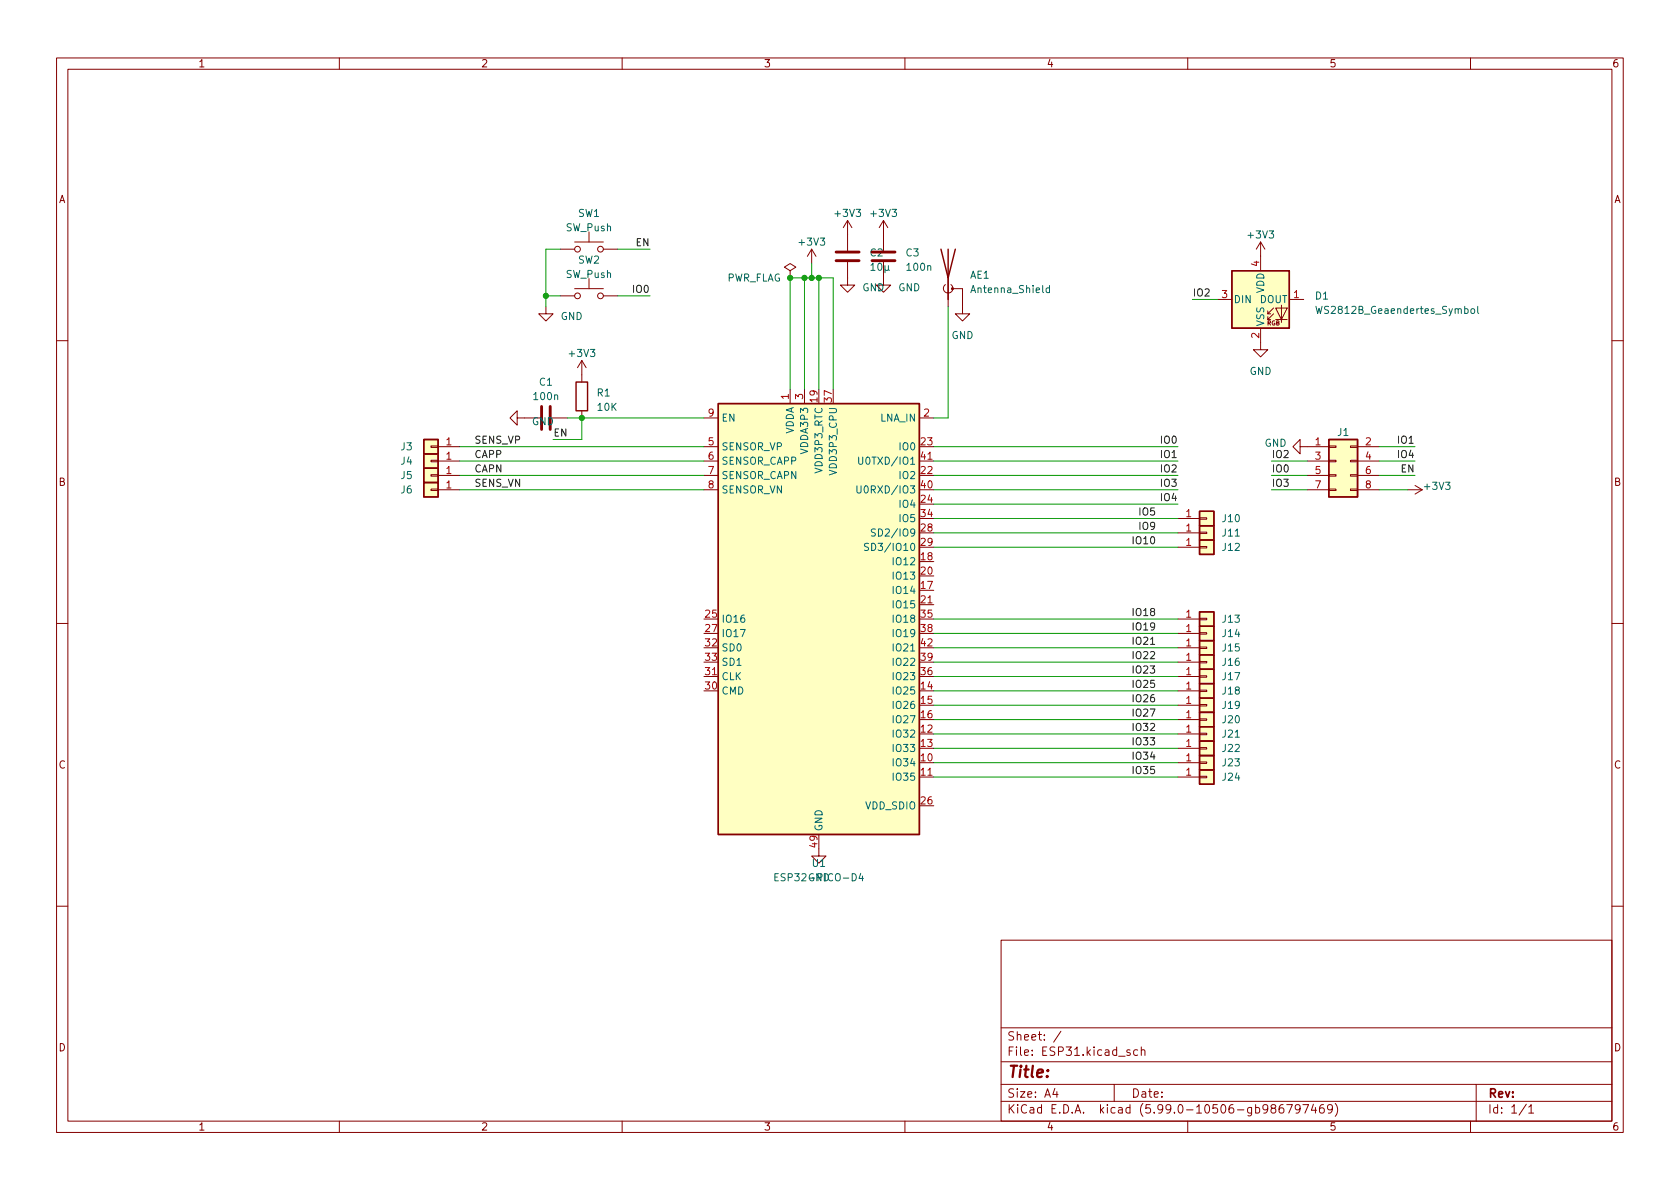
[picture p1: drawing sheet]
<svg xmlns="http://www.w3.org/2000/svg" width="297mm" height="210mm" viewBox="0 0 297 210" stroke-linecap="round" stroke-linejoin="round" font-family="sans-serif">
<g fill="none" stroke="#840000" stroke-width=".18">
<path d="M10 10.2h277v190.1h-277zM12 12.2h273v186.1h-273zM60 10.2v2M110 10.2v2M160 10.2v2M210 10.2v2M260 10.2v2M149.9 39v5.3M149.9 39l-.8 1.3M149.9 39l.7 1.3M156.2 39v5.3M156.2 39l-.8 1.3"/>
<path d="M156.2 39l.8 1.3M96.5 54.2v1.3h1.3l-1.3 1.3-1.3-1.3h1.3M99.1 44.1h2.5M99.1 52.3h2.5M101.6 42.8h5.1M101.6 51h5.1M104.1 41v1.8M104.1 49.3v1.7M106.7 44.1h2.5M106.7 52.3h2.5M139.7 47.9l1-.7-1-.6-1 .6 1 .7v1.2M139.7 49.1h.1"/>
<path d="M143.5 44.1l-.8 1.2M143.5 44.1v2.5M143.5 44.1l.8 1.2M149.9 46.3v4.1h1.2l-1.2 1.3-1.3-1.3h1.3M156.2 46.3v4.1h1.3l-1.3 1.3-1.3-1.3h1.3M167.2 50.3a.82 .82 0 0 0-.2 1.2 .82 .82 0 0 0 1.2 0 .82 .82 0 0 0-.1-1.2M167.6 49.1v5.1M168.4 51h1.8v4.5h1.2l-1.2 1.3-1.3-1.3h1.3M215.3 53h2.5M222.9 58v3.8h1.3l-1.3 1.3-1.3-1.3h1.3M222.9 42.8v5.1M222.9 42.8l-.8 1.3"/>
<path d="M222.9 42.8l.7 1.3M224.2 55.5h.5M225.2 55.5l-1 1v-.5M225.2 54.5l-1 1v-.5M225.6 54.5h2l-1 2zM225.6 56.5h2M226.6 54v3M228 53h2.5M10 60.2h2M76.2 78.9h1.3v.2h-1.3zM77.5 79h3.8M91.4 73.9v-1.3l-1.2 1.3 1.2 1.3v-1.3h4.1"/>
<path d="M97.5 73.9h2.8M102.9 63.7v3.9M102.9 72.6v1.3M102.9 63.7l-.8 1.3M102.9 63.7l.7 1.3M124.5 73.9h2.5M124.5 79h2.5M139.7 68.8v2.6M142.2 68.8v2.6M162.6 73.9h2.5M229.9 79v-1.3l-1.3 1.3 1.3 1.3v-1.3h5M234.9 78.9h1.3v.2h-1.3z"/>
<path d="M238.8 78.9h1.2v.2h-1.2zM240 79h3.8M285 60.2h2M76.2 81.4h1.3v.3h-1.3zM76.2 83.9h1.3v.3h-1.3zM76.2 86.5h1.3v.2h-1.3zM77.5 81.5h3.8M77.5 84.1h3.8M77.5 86.6h3.8M124.5 81.5h2.5M124.5 84.1h2.5M124.5 86.6h2.5"/>
<path d="M162.6 81.5h2.5M208.3 94.2h3.8M208.3 96.8h3.8M208.3 91.7h3.8M212.1 94.1h1.3v.3h-1.3zM212.1 96.6h1.3v.3h-1.3zM212.1 91.6h1.3v.2h-1.3zM231.1 81.5h3.8M231.1 84.1h3.8M231.1 86.6h3.8M234.9 86.5h1.3v.2h-1.3zM234.9 83.9h1.3v.3h-1.3z"/>
<path d="M234.9 81.4h1.3v.3h-1.3zM238.8 86.5h1.2v.2h-1.2zM238.8 83.9h1.2v.3h-1.2zM238.8 81.4h1.2v.3h-1.2zM240 81.5h3.8M240 84.1h3.8M240 86.6h3.8M248.9 86.6h2.6M250.2 85.8l1.3 .8M251.5 86.6l-1.3 .8M10 110.2h2M124.5 119.6h2.5"/>
<path d="M162.6 106.9h2.5M208.3 114.5h3.8M208.3 112h3.8M208.3 117.1h3.8M208.3 109.5h3.8M208.3 119.6h3.8M212.1 114.4h1.3v.3h-1.3zM212.1 111.9h1.3v.2h-1.3zM212.1 117h1.3v.2h-1.3zM212.1 109.3h1.3v.3h-1.3zM212.1 119.5h1.3v.3h-1.3zM285 110.2h2"/>
<path d="M162.6 137.4h2.5M208.3 124.7h3.8M208.3 127.2h3.8M208.3 137.4h3.8M208.3 129.8h3.8M208.3 134.9h3.8M208.3 132.3h3.8M208.3 122.2h3.8M212.1 124.6h1.3v.2h-1.3zM212.1 127.1h1.3v.3h-1.3zM212.1 137.3h1.3v.2h-1.3zM212.1 129.7h1.3v.2h-1.3z"/>
<path d="M212.1 134.7h1.3v.3h-1.3zM212.1 132.2h1.3v.3h-1.3zM212.1 122h1.3v.3h-1.3zM144.8 150.1v1.3h1.2l-1.2 1.2-1.3-1.2h1.3M10 160.2h2M177 166.3h108v32h-108zM285 160.2h2M60 198.3v2M110 198.3v2M160 198.3v2M177 194.8h108M177 191.8h108"/>
<path d="M177 187.8h108M177 181.8h108M186.5 192.5l-.4 1h1M186.9 193v1M187.6 182.4l-1.3 1.9M197 191.8v3M199.8 185.7l-.4-.1-.2 .2 .1 .3 .5 .1v.4h-.6M201.1 185.7l-.4-.1-.3 .3v.4l.2 .3h.5M201.8 185.8l.2-.2 .4 .1v.9M201.8 185.1v1.5M210 198.3v2M225 196l-.3-.3 .1-.2 .2-.2 .4 .1 .2 .2-.1 .2-.6 .2-.2 .3 .1 .4 .2 .1h.3l.3-.3v-.2l-.3-.3"/>
<path d="M226.9 195.3a.59 .59 0 0 0-.8 .7v.5l.2 .3h.4l.2-.1 .1-.5-.1-.2-.5-.1-.3 .3M227.5 195.3h1l-.6 1.5M229.9 196l-.3 .3h-.3l-.3-.3 .1-.6 .5-.1 .2 .2a.99 .99 0 0 1-.4 1.3h-.3M230.4 195.3h1l-.7 1.5M232.2 195.3l-.3 1h.9M232.6 195.8v1M234 195.3a.59 .59 0 0 0-.7 .7v.5l.1 .3h.5l.2-.1v-.5l-.1-.2-.4-.1-.3 .3M235.6 196l-.3 .3h-.3l-.3-.3 .2-.6 .4-.1 .2 .2a.99 .99 0 0 1-.4 1.3h-.2M236.1 195.1a1.72 1.72 0 0 1 0 2.3M260 198.3v2M261 191.8v6.5M269.9 195.3l-1.3 1.9"/>
<path d="M270.3 195.8l.4-.5v1.5M270.3 196.8h.9"/>
<circle cx="102.1" cy="44.1" r=".51"/>
<circle cx="102.1" cy="52.3" r=".51"/>
<circle cx="106.2" cy="44.1" r=".51"/>
<circle cx="106.2" cy="52.3" r=".51"/>
</g>
<g fill="#ffffc2" stroke="#ffffc2" stroke-width=".18">
<path d="M212.1 123.4h2.5v2.6h-2.5z"/>
<path d="M212.1 126h2.5v2.5h-2.5z"/>
<path d="M212.1 136.1h2.5v2.6h-2.5z"/>
<path d="M212.1 128.5h2.5v2.6h-2.5z"/>
<path d="M212.1 113.3h2.5v2.5h-2.5z"/>
<path d="M212.1 110.7h2.5v2.6h-2.5z"/>
<path d="M74.9 80.3h2.6v2.5h-2.6z"/>
<path d="M212.1 115.8h2.5v2.6h-2.5z"/>
<path d="M212.1 108.2h2.5v2.5h-2.5z"/>
<path d="M212.1 118.4h2.5v2.5h-2.5z"/>
<path d="M217.8 47.9h10.2v10.1h-10.2z"/>
<path d="M234.9 77.7h5.1v10.2h-5.1z"/>
<path d="M74.9 82.8h2.6v2.5h-2.6z"/>
<path d="M74.9 77.7h2.6v2.6h-2.6z"/>
<path d="M74.9 85.3h2.6v2.6h-2.6z"/>
<path d="M212.1 133.6h2.5v2.5h-2.5z"/>
<path d="M212.1 93h2.5v2.5h-2.5z"/>
<path d="M127 71.4h35.6v76.2h-35.6z"/>
<path d="M212.1 95.5h2.5v2.5h-2.5z"/>
<path d="M212.1 90.4h2.5v2.6h-2.5z"/>
<path d="M212.1 131.1h2.5v2.5h-2.5z"/>
<path d="M212.1 120.9h2.5v2.5h-2.5z"/>
</g>
<g fill="none" stroke="#840000" stroke-width=".25">
<path d="M166.4 44.1l1.2 5 1.3-5M167.6 44.1v8.9M217.8 47.9h10.2v10.1h-10.2zM74.9 77.7h2.6v2.6h-2.6zM101.9 67.6h2v5h-2zM127 71.4h35.6v76.2h-35.6zM234.9 77.7h5.1v10.2h-5.1zM74.9 80.3h2.6v2.5h-2.6zM74.9 82.8h2.6v2.5h-2.6zM74.9 85.3h2.6v2.6h-2.6zM212.1 93h2.5v2.5h-2.5zM212.1 95.5h2.5v2.5h-2.5z"/>
<path d="M212.1 90.4h2.5v2.6h-2.5zM212.1 113.3h2.5v2.5h-2.5zM212.1 110.7h2.5v2.6h-2.5zM212.1 115.8h2.5v2.6h-2.5zM212.1 108.2h2.5v2.5h-2.5zM212.1 118.4h2.5v2.5h-2.5zM212.1 123.4h2.5v2.6h-2.5zM212.1 126h2.5v2.5h-2.5zM212.1 136.1h2.5v2.6h-2.5zM212.1 128.5h2.5v2.6h-2.5zM212.1 133.6h2.5v2.5h-2.5zM212.1 131.1h2.5v2.5h-2.5z"/>
<path d="M212.1 120.9h2.5v2.5h-2.5z"/>
</g>
<path d="M147.8 44.6h4.1M147.8 46.1h4.1M154.2 44.6h4M154.2 46.1h4M95.8 71.9v4M97.3 71.9v4" fill="none" stroke="#840000" stroke-width=".51"/>
<g fill="none" stroke="#006464" stroke-width=".18">
<path d="M154 46.9l.4-.4v1.3M154 47.8h.7M155.3 46.7l.2-.2a.68 .68 0 0 1 .4 .7 .68 .68 0 0 1-.4 .6l-.2-.1-.1-.4zM156.5 47v1.2M157.1 47.6l.2 .2M157.1 47l-.1 .8h-.3l-.2-.2M160.3 46.9l.4-.4v1.3M160.3 47.8h.8M161.7 46.7l.2-.2a.68 .68 0 0 1 .4 .7 .68 .68 0 0 1-.4 .6l-.2-.1-.1-.4zM162.9 46.7l.2-.2a.68 .68 0 0 1 .4 .7 .68 .68 0 0 1-.4 .6l-.2-.1-.1-.4zM164 47.1l.2-.1h.3l.1 .8M164 47v.8"/>
<path d="M185.6 51l-.4-.1-.2 .2 .1 .6h.5M185.6 50.5v1.2M232.7 54.2l.3 1.2 .2-.9 .3 .9 .3-1.2M260.1 54.7l.2-.1 .4 .1v.5l-.1 .2h-.3l-.2-.1zM261.3 54.2v1.1l.2 .1M151.5 85.9v1l.3 .3 .3-.1 .1-.2v-1M151.8 80.8v1.1l.3 .2 .3-.1 .1-.1v-1.1M153.6 96.1h-.5l-.2 .1v.4l.5 .2 .2 .3-.3 .2h-.5M154.8 93.6l-.5-.1-.2 .2v.3l.6 .3 .1 .3-.3 .2-.4-.1M137 155.1h.4M137.6 154.5h-.6v1.3h.6M138.8 154.6l-.5-.1-.1 .1v.4l.5 .2 .1 .3-.2 .3-.5-.1"/>
<path d="M139.4 155.2l.6-.1 .1-.2-.1-.3-.6-.1v1.3M140.5 154.5h.8l-.4 .5 .3 .1v.5l-.1 .2-.6-.2M141.8 154.6l.5-.1 .2 .4-.8 .9h.8M147.8 154.7l.2-.2a.43 .43 0 0 1 .6 .4v.4a.42 .42 0 0 1-.5 .5 .42 .42 0 0 1-.4-.5zM149.1 155.3h1M150.7 154.5a.64 .64 0 0 1 .7 .6 .64 .64 0 0 1-.7 .7zM152.2 154.4l-.3 .9h.8M152.5 154.9v.9"/>
</g>
<circle cx="168.4" cy="51" r=".18" fill="#840000" stroke="#840000" stroke-width=".18"/>
<g fill="none" stroke="#009600" stroke-width=".18">
<path d="M96.5 52.3h2.6M99.1 44.1h-2.6v10.1M109.2 52.3h5.7M109.2 44.1h5.7M142.2 49.1v19.7M143.5 46.6v2.5M144.8 49.1v19.7M167.6 54.2v19.7h-2.5M210.8 53h4.5M81.3 79h43.2M100.3 73.9h24.2M102.9 73.9v3.8h-5.1"/>
<path d="M139.7 68.8v-19.7h7.6v19.7M165.1 79h43.2M243.8 79h6.4M81.3 81.5h43.2M81.3 84.1h43.2M81.3 86.6h43.2M165.1 91.7h43.2M165.1 94.2h43.2M165.1 96.8h43.2M165.1 89.1h43.2M165.1 81.5h43.2M165.1 84.1h43.2"/>
<path d="M165.1 86.6h43.2M224.8 81.5h6.3M224.8 84.1h6.3M224.8 86.6h6.3M243.8 81.5h6.4M243.8 84.1h6.4M243.8 86.6h5.1M165.1 109.5h43.2M165.1 112h43.2M165.1 114.5h43.2M165.1 117.1h43.2M165.1 119.6h43.2"/>
<path d="M165.1 134.9h43.2M165.1 137.4h43.2M165.1 122.2h43.2M165.1 124.7h43.2M165.1 127.2h43.2M165.1 129.8h43.2M165.1 132.3h43.2"/>
</g>
<g fill="#009600" stroke="#009600" stroke-width=".18">
<circle cx="102.9" cy="73.9" r=".46"/>
<circle cx="96.5" cy="52.3" r=".46"/>
<circle cx="139.7" cy="49.1" r=".46"/>
<circle cx="142.2" cy="49.1" r=".46"/>
<circle cx="143.5" cy="49.1" r=".46"/>
<circle cx="144.8" cy="49.1" r=".46"/>
</g>
<text font-size="2.8" fill="#840000" x="178" y="190.6">Title:</text>
<g font-size="2.1" fill="#840000">
<text x="178" y="184">Sheet: /</text>
<text x="178" y="186.7">File: ESP31.kicad_sch</text>
<text x="178" y="196.9">KiCad E.D.A. kicad (5.99.0-10506-gb986797469)</text>
<text x="178" y="194.1">Size: A4</text>
<text x="200" y="194.1">Date:</text>
<text x="263" y="194.1">Rev:</text>
<text x="263" y="196.9">Id: 1/1</text>
</g>
<g font-size="1.8" fill="#840000">
<text x="35" y="11.9">1</text>
<text x="85" y="11.9">2</text>
<text x="135" y="11.9">3</text>
<text x="185" y="11.9">4</text>
<text x="235" y="11.9">5</text>
<text x="285" y="11.9">6</text>
<text x="10.3" y="35.9">A</text>
<text x="285.3" y="35.9">A</text>
<text x="10.3" y="85.9">B</text>
<text x="285.3" y="85.9">B</text>
<text x="10.3" y="135.9">C</text>
<text x="285.3" y="135.9">C</text>
<text x="10.3" y="185.9">D</text>
<text x="285.3" y="185.9">D</text>
<text x="35" y="199.9">1</text>
<text x="85" y="199.9">2</text>
<text x="135" y="199.9">3</text>
<text x="185" y="199.9">4</text>
<text x="235" y="199.9">5</text>
<text x="285" y="199.9">6</text>
</g>
<g font-size="1.8" fill="#006464">
<text x="100.1" y="40.9">SW_Push</text>
<text x="102.2" y="38.3">SW1</text>
<text x="147.8" y="38.3">+3V3</text>
<text x="154.1" y="38.3">+3V3</text>
<text x="102.2" y="46.6">SW2</text>
<text x="141.4" y="43.4">+3V3</text>
<text x="153.9" y="45.3">C2</text>
<text x="160.2" y="45.3">C3</text>
<text x="220.8" y="42.2">+3V3</text>
<text x="100.1" y="49.1">SW_Push</text>
<text x="128.4" y="49.8">PWR_FLAG</text>
<text x="152.4" y="51.5">GND</text>
<text x="158.8" y="51.5">GND</text>
<text x="171.5" y="49.3">AE1</text>
<text x="172" y="51.8">Antenna_Shield</text>
<text x="218.1" y="53.6">DIN</text>
<text x="222.7" y="53.6">DOUT</text>
<text x="223.5" y="51.9" transform="rotate(-90 223.5 51.9)">VDD</text>
<text x="232.6" y="53">D1</text>
<text x="99.1" y="56.6">GND</text>
<text x="168.2" y="59.9">GND</text>
<text x="223.5" y="57.8" transform="rotate(-90 223.5 57.8)">VSS</text>
<text x="233.5" y="55.5">WS2812B_Geaendertes_Symbol</text>
<text x="100.8" y="63.1">+3V3</text>
<text x="94.5" y="70.7">100n</text>
<text x="95.4" y="68.2">C1</text>
<text x="105.6" y="70.1">R1</text>
<text x="220.9" y="66.3">GND</text>
<text x="94" y="75.2">GND</text>
<text x="105.7" y="72.6">10K</text>
<text x="127.5" y="74.5">EN</text>
<text x="140.3" y="76.9" transform="rotate(-90 140.3 76.9)">VDDA</text>
<text x="155.7" y="74.5">LNA_IN</text>
<text x="236.5" y="77.1">J1</text>
<text x="70.9" y="82.2">J4</text>
<text x="70.9" y="79.6">J3</text>
<text x="127.5" y="79.6">SENSOR_VP</text>
<text x="127.5" y="82.2">SENSOR_CAPP</text>
<text x="142.9" y="80" transform="rotate(-90 142.9 80)">VDDA3P3</text>
<text x="145.4" y="83.4" transform="rotate(-90 145.4 83.4)">VDD3P3_RTC</text>
<text x="148" y="83.5" transform="rotate(-90 148 83.5)">VDD3P3_CPU</text>
<text x="152.9" y="82.2">U0TXD/IO1</text>
<text x="159.2" y="79.6">IO0</text>
<text x="223.6" y="79">GND</text>
<text x="70.9" y="84.7">J5</text>
<text x="70.9" y="87.2">J6</text>
<text x="127.5" y="84.7">SENSOR_CAPN</text>
<text x="127.5" y="87.2">SENSOR_VN</text>
<text x="152.7" y="87.2">U0RXD/IO3</text>
<text x="159.2" y="84.7">IO2</text>
<text x="159.2" y="89.8">IO4</text>
<text x="252" y="86.6">+3V3</text>
<text x="155.3" y="94.9">SD2/IO9</text>
<text x="159.2" y="92.3">IO5</text>
<text x="216.2" y="94.9">J11</text>
<text x="216.2" y="92.3">J10</text>
<text x="154.3" y="97.4">SD3/IO10</text>
<text x="158.2" y="99.9">IO12</text>
<text x="216.2" y="97.4">J12</text>
<text x="158.2" y="105">IO14</text>
<text x="158.2" y="102.5">IO13</text>
<text x="158.2" y="107.6">IO15</text>
<text x="127.5" y="110.1">IO16</text>
<text x="127.5" y="112.6">IO17</text>
<text x="158.2" y="110.1">IO18</text>
<text x="158.2" y="112.6">IO19</text>
<text x="216.2" y="112.6">J14</text>
<text x="216.2" y="110.1">J13</text>
<text x="127.5" y="115.2">SD0</text>
<text x="127.5" y="117.7">SD1</text>
<text x="158.2" y="117.7">IO22</text>
<text x="158.2" y="115.2">IO21</text>
<text x="216.2" y="115.2">J15</text>
<text x="216.2" y="117.7">J16</text>
<text x="127.5" y="122.8">CMD</text>
<text x="127.5" y="120.3">CLK</text>
<text x="158.2" y="122.8">IO25</text>
<text x="158.2" y="125.3">IO26</text>
<text x="158.2" y="120.3">IO23</text>
<text x="216.2" y="125.3">J19</text>
<text x="216.2" y="120.3">J17</text>
<text x="216.2" y="122.8">J18</text>
<text x="158.2" y="130.4">IO32</text>
<text x="158.2" y="127.9">IO27</text>
<text x="216.2" y="127.9">J20</text>
<text x="216.2" y="130.4">J21</text>
<text x="158.2" y="135.5">IO34</text>
<text x="158.2" y="133">IO33</text>
<text x="216.2" y="135.5">J23</text>
<text x="216.2" y="133">J22</text>
<text x="153" y="143.1">VDD_SDIO</text>
<text x="158.2" y="138">IO35</text>
<text x="216.2" y="138">J24</text>
<text x="145.4" y="147.1" transform="rotate(-90 145.4 147.1)">GND</text>
<text x="142.8" y="155.8">GND</text>
<text x="143.6" y="153.3">U1</text>
</g>
<g font-size="1.8" fill="#0f0f0f">
<text x="112.5" y="43.5">EN</text>
<text x="112.1" y="51.8">IO0</text>
<text x="210.8" y="52.4">IO2</text>
<text x="97.8" y="77.2">EN</text>
<text x="83.8" y="78.4">SENS_VP</text>
<text x="83.8" y="83.5">CAPN</text>
<text x="83.8" y="81">CAPP</text>
<text x="205.4" y="78.4">IO0</text>
<text x="205.4" y="81">IO1</text>
<text x="205.4" y="83.5">IO2</text>
<text x="224.8" y="81">IO2</text>
<text x="224.8" y="83.5">IO0</text>
<text x="247.3" y="78.4">IO1</text>
<text x="247.3" y="81">IO4</text>
<text x="247.7" y="83.5">EN</text>
<text x="83.8" y="86.1">SENS_VN</text>
<text x="205.4" y="86.1">IO3</text>
<text x="205.4" y="88.6">IO4</text>
<text x="224.8" y="86.1">IO3</text>
<text x="201.6" y="91.1">IO5</text>
<text x="201.6" y="93.7">IO9</text>
<text x="200.6" y="96.2">IO10</text>
<text x="200.6" y="108.9">IO18</text>
<text x="200.6" y="111.5">IO19</text>
<text x="200.6" y="114">IO21</text>
<text x="200.6" y="116.5">IO22</text>
<text x="200.6" y="119.1">IO23</text>
<text x="200.6" y="121.6">IO25</text>
<text x="200.6" y="124.2">IO26</text>
<text x="200.6" y="129.2">IO32</text>
<text x="200.6" y="131.8">IO33</text>
<text x="200.6" y="126.7">IO27</text>
<text x="200.6" y="136.9">IO35</text>
<text x="200.6" y="134.3">IO34</text>
</g>
<g font-size="1.8" fill="#a90000">
<text x="222.6" y="47.1" transform="rotate(-90 222.6 47.1)">4</text>
<text x="216" y="52.7">3</text>
<text x="228.7" y="52.7">1</text>
<text x="222.6" y="59.8" transform="rotate(-90 222.6 59.8)">2</text>
<text x="139.4" y="70.6" transform="rotate(-90 139.4 70.6)">1</text>
<text x="142" y="70.6" transform="rotate(-90 142 70.6)">3</text>
<text x="144.5" y="71.1" transform="rotate(-90 144.5 71.1)">19</text>
<text x="147.1" y="71.1" transform="rotate(-90 147.1 71.1)">37</text>
<text x="125.2" y="73.7">9</text>
<text x="163.3" y="73.7">2</text>
<text x="78.9" y="81.3">1</text>
<text x="78.9" y="83.8">1</text>
<text x="78.9" y="78.7">1</text>
<text x="125.2" y="78.7">5</text>
<text x="125.2" y="81.3">6</text>
<text x="125.2" y="83.8">7</text>
<text x="162.8" y="83.8">22</text>
<text x="162.8" y="78.7">23</text>
<text x="162.8" y="81.3">41</text>
<text x="232.6" y="78.7">1</text>
<text x="232.6" y="81.3">3</text>
<text x="232.6" y="83.8">5</text>
<text x="241.4" y="78.7">2</text>
<text x="241.4" y="81.3">4</text>
<text x="241.4" y="83.8">6</text>
<text x="78.9" y="86.4">1</text>
<text x="125.2" y="86.4">8</text>
<text x="162.8" y="88.9">24</text>
<text x="162.8" y="86.4">40</text>
<text x="232.6" y="86.4">7</text>
<text x="241.4" y="86.4">8</text>
<text x="162.8" y="94">28</text>
<text x="162.8" y="91.4">34</text>
<text x="209.7" y="94">1</text>
<text x="209.7" y="91.4">1</text>
<text x="162.8" y="99.1">18</text>
<text x="162.8" y="101.6">20</text>
<text x="162.8" y="96.5">29</text>
<text x="209.7" y="96.5">1</text>
<text x="162.8" y="104.1">17</text>
<text x="162.8" y="106.7">21</text>
<text x="124.7" y="109.2">25</text>
<text x="124.7" y="111.8">27</text>
<text x="162.8" y="109.2">35</text>
<text x="162.8" y="111.8">38</text>
<text x="209.7" y="111.8">1</text>
<text x="209.7" y="109.2">1</text>
<text x="124.7" y="119.4">31</text>
<text x="124.7" y="114.3">32</text>
<text x="124.7" y="116.8">33</text>
<text x="162.8" y="119.4">36</text>
<text x="162.8" y="116.8">39</text>
<text x="162.8" y="114.3">42</text>
<text x="209.7" y="114.3">1</text>
<text x="209.7" y="116.8">1</text>
<text x="209.7" y="119.4">1</text>
<text x="124.7" y="121.9">30</text>
<text x="162.8" y="121.9">14</text>
<text x="162.8" y="124.5">15</text>
<text x="209.7" y="124.5">1</text>
<text x="209.7" y="121.9">1</text>
<text x="162.8" y="129.5">12</text>
<text x="162.8" y="127">16</text>
<text x="209.7" y="127">1</text>
<text x="209.7" y="129.5">1</text>
<text x="162.8" y="134.6">10</text>
<text x="162.8" y="137.2">11</text>
<text x="162.8" y="132.1">13</text>
<text x="209.7" y="137.2">1</text>
<text x="209.7" y="134.6">1</text>
<text x="209.7" y="132.1">1</text>
<text x="162.8" y="142.2">26</text>
<text x="144.5" y="149.8" transform="rotate(-90 144.5 149.8)">49</text>
</g>
<text font-size="1.1" fill="#840000" x="224" y="57.5">RGB</text>
</svg>
